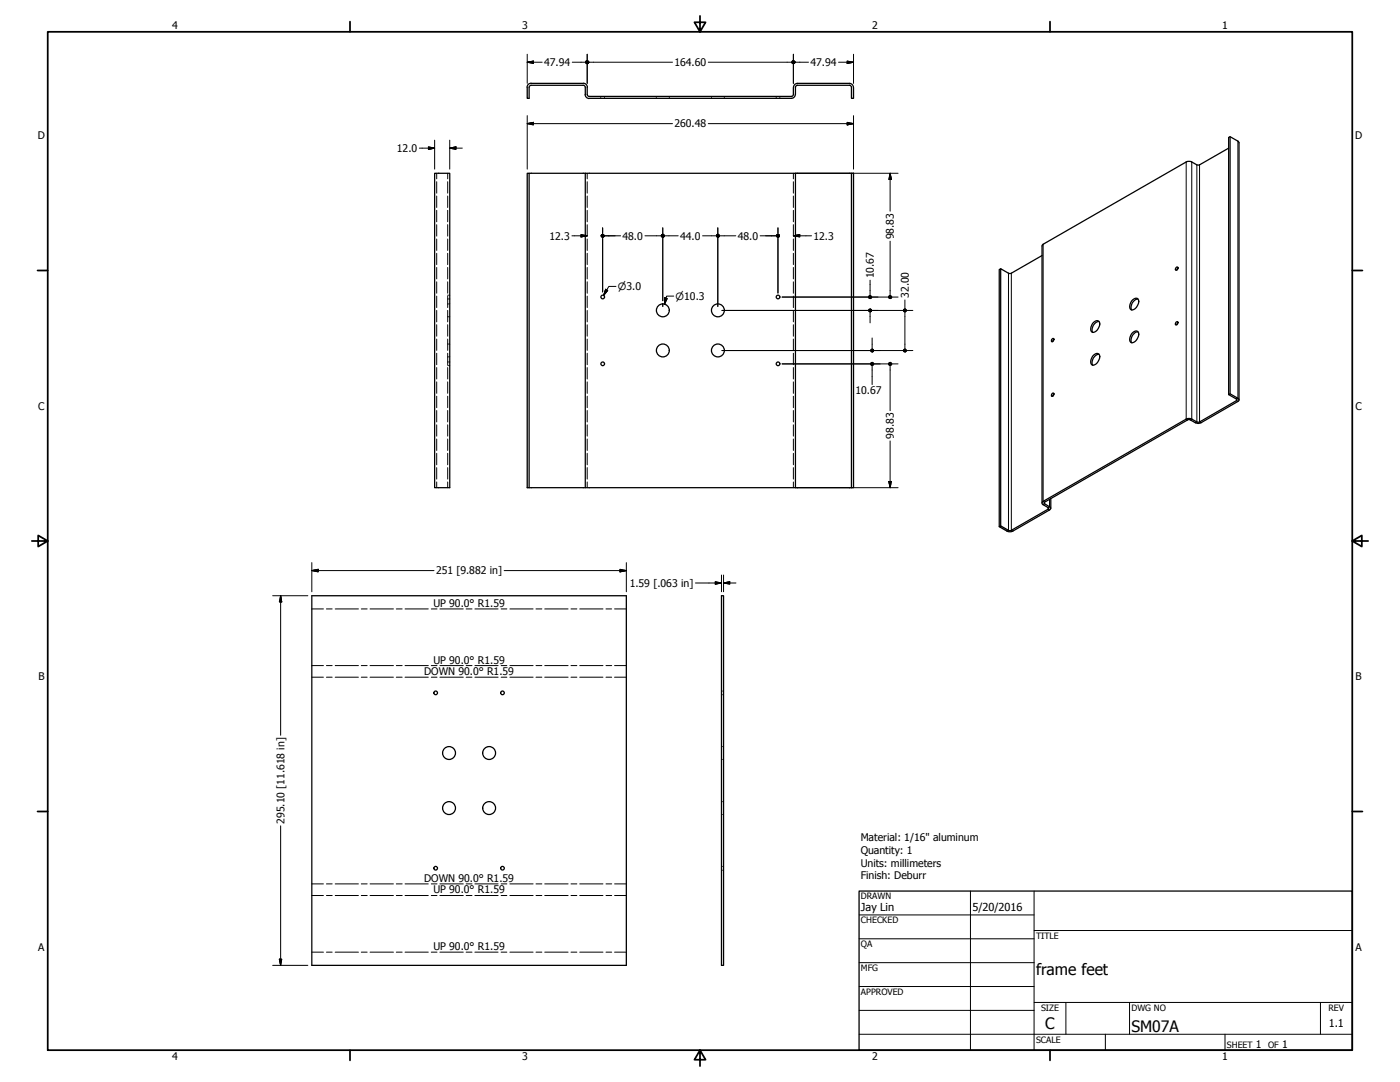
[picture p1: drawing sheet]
<svg xmlns="http://www.w3.org/2000/svg" width="559mm" height="432mm" viewBox="0 0 559 432" stroke-linecap="round" stroke-linejoin="round" font-family="sans-serif">
<!-- layer: Visible (ANSI) -->
<g fill="none" stroke="#000" stroke-width=".51">
<path d="M210.4 34.8l.4-1.1 1.2-.5 21.3 .1 .7 .4 .4 .7v3.3M210.4 34.9v4.3h.8v-4.4l.2-.5 .6-.3h20.8l.8 .5v3.2M233.6 37.7l.4 1.1 1.2 .5M234.4 37.7l.2 .5 .6 .3h80.7l.5-.3 .3-.5M317.4 37.7l-.3 .9-1.2 .6h-80.7M318.3 33.3h20.8l1.2 .6 .3 .9M318.3 34l21.1 .1 .5 .7v4.4h.8v-4.3M318.3 34l-.7 .5-.1 3.2M318.3 33.3l-.9 .3-.6 .7-.1 3.4M490.4 59.1l-11.6 6.7M491 54.5v102.7M494.1 56.3l-3.1-1.8-.6 .4v102.6l3.1 1.8"/>
<path d="M173.5 69.2h6v125.4h-6zM210.4 69.2h.8v125.4h-.8zM211.2 69.2h22.4M233.6 69.2h83.9v125.4h-83.9zM317.5 69.2h22.4M339.9 69.2h.8v125.4h-.8zM473.5 64.6l-57.1 32.9M475.7 64.6l2 1.2M399.4 107.3l-.6 .3v102.6M402.5 109l-3.1-1.7v102.6M415.9 102l-12.2 7M452.1 119.7a1.35 1.35 0 0 1 1.8-.6 1.35 1.35 0 0 1 .6 1.8 2.74 2.74 0 0 1-3.2 2.6l-.4-.8 .1-1.2z"/>
<path d="M454.2 119.3a3.2 3.2 0 0 0-2.5 4.4M469.5 106.7l.2-.1a.67 .67 0 0 1 .4 .8 .67 .67 0 0 1-.8 .4l-.2-.4zM470.2 106.9l-.5 .9M419.7 135.5l.5-.4a.69 .69 0 0 1 .4 .8 .69 .69 0 0 1-.9 .4zM420.7 135.4l-.5 .9M436.5 128.7a1.44 1.44 0 0 1 2.2-.4 1.44 1.44 0 0 1 0 2.2l-1.2 1.6a1.33 1.33 0 0 1-1.9 .3 1.33 1.33 0 0 1-.1-2zM438.7 128.3a3.2 3.2 0 0 0-2.5 4.4M452.1 132.8a1.35 1.35 0 0 1 1.8-.7 1.35 1.35 0 0 1 .6 1.9 2.74 2.74 0 0 1-3.2 2.6l-.4-.8 .1-1.2zM454.2 132.4a3.2 3.2 0 0 0-2.5 4.4M469.5 128.5l.5-.2a.71 .71 0 0 1 0 1 .71 .71 0 0 1-.9 .2zM470.2 128.7l-.5 .9M420 157l.2-.2a.64 .64 0 0 1 .4 .9 .64 .64 0 0 1-.9 .3z"/>
<path d="M420.7 157.2l-.5 .9M436.5 141.7a1.44 1.44 0 0 1 2.2-.3 1.44 1.44 0 0 1 0 2.2l-1.2 1.6a1.33 1.33 0 0 1-1.9 .2 1.33 1.33 0 0 1-.1-1.9zM438.7 141.4a3.2 3.2 0 0 0-2.5 4.3M490.4 157.5l.6-.3 3.1 1.7M493.5 159.9l-14.7 8.5M473.5 167.3l-57.1 32.8M474 167.6l-57.1 32.8M475.1 167.6l2 1.1M475.7 167.3l2 1.1M494.1 160.2l-14.7 8.5M211.2 194.6h22.4M317.5 194.6h22.4"/>
<path d="M402.5 211.6l-3.1-1.7-.6 .3 3.2 1.8M416.4 201.4l1.9 1.2M416.9 201l2 1.2M418.3 203.2l-14.6 8.4M418.9 203.5l-14.7 8.5M124.5 237.7h125.5v147.6h-125.5zM288 237.7h.8v147.6h-.8z"/>
<circle cx="240.6" cy="118.5" r=".73"/>
<circle cx="310.5" cy="118.5" r=".73"/>
<circle cx="264.6" cy="139.9" r="2.57"/>
<circle cx="264.6" cy="123.9" r="2.57"/>
<circle cx="286.5" cy="139.9" r="2.57"/>
<circle cx="286.5" cy="123.9" r="2.57"/>
<circle cx="240.6" cy="145.2" r=".73"/>
<circle cx="310.5" cy="145.2" r=".73"/>
<circle cx="173.9" cy="276.5" r=".73"/>
<circle cx="200.6" cy="276.5" r=".73"/>
<circle cx="179.2" cy="300.5" r="2.57"/>
<circle cx="195.2" cy="300.5" r="2.57"/>
<circle cx="179.2" cy="322.5" r="2.57"/>
<circle cx="195.2" cy="322.5" r="2.57"/>
<circle cx="173.9" cy="346.5" r=".73"/>
<circle cx="200.6" cy="346.5" r=".73"/>
</g>
<!-- layer: Hidden (ANSI) -->
<g fill="none" stroke="#000" stroke-width=".4">
<path d="M239.8 38.5v.2M239.8 39v.2M241.3 38.5v.2M241.3 39v.2M261.9 38.5v.2M261.9 39v.2M267.1 38.5v.2M267.1 39v.2M284 38.5v.2M284 39v.2M289.1 38.5v.2M289.1 39v.2"/>
<path d="M309.8 38.5v.2M309.8 39v.2M311.3 38.5v.2M311.3 39v.2M174.3 69.2v2.2M174.3 72.5v4.6M174.3 78.2v4.6M178.7 69.2v2.2M178.7 72.5v4.6M178.7 78.2v4.6M234.4 69.2v2.2M234.4 72.5v4.6"/>
<path d="M234.4 78.2v4.6M316.7 69.2v2.2M316.7 72.5v4.6M316.7 78.2v4.6M174.3 83.9v4.6M174.3 89.7v4.5M174.3 95.4v4.5M178.7 83.9v4.6M178.7 89.7v4.5M178.7 95.4v4.5M234.4 83.9v4.6M234.4 89.7v4.5"/>
<path d="M234.4 95.4v4.5M316.7 83.9v4.6M316.7 89.7v4.5M316.7 95.4v4.5M174.3 101.1v4.5M174.3 106.7v4.6M174.3 112.5v4.5M174.3 118.2v4.5M178.7 101.1v4.5M178.7 106.7v4.6M178.7 112.5v4.5M178.7 118.2v4.5"/>
<path d="M178.7 119.3h.3M178.7 117.8h.3M179.3 119.3h.2M179.3 117.8h.2M234.4 101.1v4.5M234.4 106.7v4.6M234.4 112.5v4.5M234.4 118.2v4.5M316.7 101.1v4.5M316.7 106.7v4.6M316.7 112.5v4.5M316.7 118.2v4.5"/>
<path d="M174.3 123.9v4.6M174.3 129.6v4.6M174.3 135.3v4.5M178.7 123.9v4.6M178.7 129.6v4.6M178.7 135.3v4.5M178.7 137.3h.3M178.7 126.4h.3M178.7 121.3h.3M179.3 137.3h.2M179.3 126.4h.2M179.3 121.3h.2"/>
<path d="M234.4 123.9v4.6M234.4 129.6v4.6M234.4 135.3v4.5M316.7 123.9v4.6M316.7 129.6v4.6M316.7 135.3v4.5M174.3 141v4.5M174.3 146.7v4.6M174.3 152.4v4.6M174.3 158.1v4.6M178.7 141v4.5M178.7 146.7v4.6"/>
<path d="M178.7 152.4v4.6M178.7 158.1v4.6M178.7 145.9h.3M178.7 144.5h.3M178.7 142.4h.3M179.3 145.9h.2M179.3 144.5h.2M179.3 142.4h.2M234.4 141v4.5M234.4 146.7v4.6M234.4 152.4v4.6M234.4 158.1v4.6"/>
<path d="M316.7 141v4.5M316.7 146.7v4.6M316.7 152.4v4.6M316.7 158.1v4.6M174.3 163.8v4.6M174.3 169.5v4.6M174.3 175.2v4.6M178.7 163.8v4.6M178.7 169.5v4.6M178.7 175.2v4.6M234.4 163.8v4.6M234.4 169.5v4.6"/>
<path d="M234.4 175.2v4.6M316.7 163.8v4.6M316.7 169.5v4.6M316.7 175.2v4.6M174.3 180.9v4.6M174.3 186.6v4.6M174.3 192.3v2.3M178.7 180.9v4.6M178.7 186.6v4.6M178.7 192.3v2.3M234.4 180.9v4.6M234.4 186.6v4.6"/>
<path d="M234.4 192.3v2.3M316.7 180.9v4.6M316.7 186.6v4.6M316.7 192.3v2.3M288 275.8h.2M288 277.2h.2M288.5 275.8h.3M288.5 277.2h.3M288 297.9h.2M288.5 297.9h.3M288 319.9h.2M288 303.1h.2"/>
<path d="M288.5 319.9h.3M288.5 303.1h.3M288 325.1h.2M288.5 325.1h.3M288 345.8h.2M288 347.3h.2M288.5 345.8h.3M288.5 347.3h.3"/>
</g>
<!-- layer: Visible Narrow (ANSI) -->
<path d="M494.1 56.3v102.6l-.6 .4v.6l.6 .3M473.5 64.6v102.7l.5 .3M475.7 64.6v102.7l-.6 .3M477.7 65.8v102.6l-.6 .3M478.8 65.8v102.6l.6 .3M416.4 97.5v102.6l.5 .3v.6l-.5 .4M402.5 109v102.6l-.5 .4M403.7 109v102.6l.5 .4M418.9 199.3v2.9l-.6 .4v.6l.6 .3" fill="none" stroke="#000" stroke-width=".4"/>
<g fill="none" stroke="#000" stroke-width=".51">
<path d="M494.1 56.3l.4 .7v102.6M473.5 64.6l.8-.2 1.4 .2M477.7 65.8h1.1M416.4 97.5l-.5 .7v102.5M402.5 109h1.2M493.5 159.3l.3 .3-.3 .3M494.1 158.9a.67 .67 0 0 1 .5 .7 .67 .67 0 0 1-.5 .6M473.5 167.3l.8-.3 1.4 .3M474 167.6h1.1M477.1 168.7l.9 .3 1.4-.3M477.7 168.4h1.1M419.4 199v3.9"/>
<path d="M402 212l.8 .2 1.4-.2M402.5 211.6h1.2M416.4 200.1l-.5 .5 .5 .8M416.9 200.4l-.2 .3 .2 .3M418.3 202.6l.3 .3-.3 .3M418.9 202.2l.5 .5-.5 .8"/>
</g>
<!-- layer: Bend Centerline (ANSI) -->
<g fill="none" stroke="#000" stroke-width=".4">
<path d="M124.5 243h4.6M130.3 243h2.3M133.8 243h9.3M144.2 243h2.4M147.7 243h9.3M158.2 243h2.3M161.7 243h9.2M172.1 243h2.3M175.6 243h9.3M186.1 243h2.3M189.5 243h9.3M200 243h2.3"/>
<path d="M203.5 243h9.3M213.9 243h2.4M217.4 243h9.4M227.9 243h2.4M231.4 243h9.3M241.9 243h2.3M245.3 243h4.7M124.5 270.3h4.6M124.5 265.6h4.6M130.3 270.3h2.3M130.3 265.6h2.3M133.8 270.3h9.3"/>
<path d="M133.8 265.6h9.3M144.2 270.3h2.4M144.2 265.6h2.4M147.7 270.3h9.3M147.7 265.6h9.3M158.2 270.3h2.3M158.2 265.6h2.3M161.7 270.3h9.2M161.7 265.6h9.2M172.1 270.3h2.3M172.1 265.6h2.3M175.6 270.3h9.3"/>
<path d="M175.6 265.6h9.3M186.1 270.3h2.3M186.1 265.6h2.3M189.5 270.3h9.3M189.5 265.6h9.3M200 270.3h2.3M200 265.6h2.3M203.5 270.3h9.3M203.5 265.6h9.3M213.9 270.3h2.4M213.9 265.6h2.4M217.4 270.3h9.4"/>
<path d="M217.4 265.6h9.4M227.9 270.3h2.4M227.9 265.6h2.4M231.4 270.3h9.3M231.4 265.6h9.3M241.9 270.3h2.3M241.9 265.6h2.3M245.3 270.3h4.7M245.3 265.6h4.7M124.5 352.7h4.6M124.5 357.4h4.6M130.3 352.7h2.3"/>
<path d="M130.3 357.4h2.3M133.8 352.7h9.3M133.8 357.4h9.3M144.2 352.7h2.4M144.2 357.4h2.4M147.7 352.7h9.3M147.7 357.4h9.3M158.2 352.7h2.3M158.2 357.4h2.3M161.7 352.7h9.2M161.7 357.4h9.2M172.1 352.7h2.3"/>
<path d="M172.1 357.4h2.3M175.6 352.7h9.3M175.6 357.4h9.3M186.1 352.7h2.3M186.1 357.4h2.3M189.5 352.7h9.3M189.5 357.4h9.3M200 352.7h2.3M200 357.4h2.3M203.5 352.7h9.3M203.5 357.4h9.3M213.9 352.7h2.4"/>
<path d="M213.9 357.4h2.4M217.4 352.7h9.4M217.4 357.4h9.4M227.9 352.7h2.4M227.9 357.4h2.4M231.4 352.7h9.3M231.4 357.4h9.3M241.9 352.7h2.3M241.9 357.4h2.3M245.3 352.7h4.7M245.3 357.4h4.7M124.5 380h4.6"/>
<path d="M130.3 380h2.3M133.8 380h9.3M144.2 380h2.4M147.7 380h9.3M158.2 380h2.3M161.7 380h9.2M172.1 380h2.3M175.6 380h9.3M186.1 380h2.3M189.5 380h9.3M200 380h2.3M203.5 380h9.3"/>
<path d="M213.9 380h2.4M217.4 380h9.4M227.9 380h2.4M231.4 380h9.3M241.9 380h2.3M245.3 380h4.7"/>
</g>
<!-- layer: Border (ANSI) -->
<g fill="none" stroke="#000" stroke-width=".7">
<path d="M19 12.7h520.8v406.4h-520.8zM139.7 8.6v4.1M279.4 6.3v6.4l-2.2-3.8h4.4l-2.2 3.8M419.1 8.6v4.1M15 107.9h4M539.8 107.9h4M12.7 215.9h6.3l-3.8-2.2v4.4l3.8-2.2M539.8 215.9l3.8 2.2v-4.4l-3.8 2.2h6.3M15 323.8h4M539.8 323.8h4M139.7 419.1v4.1M279.4 419.1l2.2 3.8h-4.4l2.2-3.8v6.3"/>
<path d="M419.1 419.1v4.1"/>
</g>
<!-- layer: Title (ANSI) -->
<g fill="none" stroke="#000" stroke-width=".4">
<path d="M387.3 355.6v63.5M412.7 355.6v63.5M342.9 365.1h69.8M342.9 374.6h69.8M412.7 371.3h127.1M342.9 384.2h69.8M342.9 393.7h69.8M342.9 412.7h196.9M342.9 403.2h69.8M412.7 400h127.1M425.4 400v12.7M441.2 412.7v6.4"/>
<path d="M450.8 400v12.7M488.9 412.7v6.4M527 400v12.7"/>
</g>
<path d="M342.9 355.6h196.9v63.5h-196.9z" fill="none" stroke="#000" stroke-width=".51"/>
<!-- layer: Dimension (ANSI) -->
<g fill="none" stroke="#000" stroke-width=".4">
<path d="M210.4 24.8l2.5-.4v.9zM210.4 24.8h6M210.4 21.7v11.6M228.4 24.8h5.3M234.4 21.7v11.6M235 24.8h33.4M282.7 24.8h33.3M316.7 21.7v11.6M317.3 24.8h5.4M334.7 24.8h6M338.1 24.4l2.6 .4-2.6 .5zM340.7 21.7v11.6"/>
<path d="M167.4 59.1h6.1M171 58.6l2.5 .5-2.5 .5zM173.5 55.9v11.6M179.5 59.1l2.5-.5v1zM179.5 59.1h5M179.5 55.9v11.6M210.4 49.3l2.5-.5v1zM210.4 46.2v21.3M210.4 49.3h58M282.7 49.3h58M338.1 48.8l2.6 .5-2.6 .5zM340.7 46.2v21.3"/>
<path d="M317.5 69.2h41M355.3 69.2l.5 2.4h-1zM355.3 69.2v15.1M228.3 94.1h6.1M231.9 93.6l2.5 .5-2.5 .5zM240.5 90.9v25.6M241.2 94.1h6.5M257.4 94.1h6.5M264.5 90.9v29.1M265.2 94.1h5.5M280.4 94.1h5.5M286.5 90.9v31.4"/>
<path d="M287.1 94.1h6.6M303.4 94.1h6.5M310.5 90.9v26.1M316.7 94.1l2.5-.5v1zM316.7 94.1h7.2M355.3 96.3v21.6M241.7 115.4l.9 .6-1.7 1.9zM245.9 114.3h-2.9l-2.1 3.6M265.4 118.8l.9 .3-1.1 2.3zM268.9 118.2h-2.8l-.9 3.2M312.2 118.6h46.3M347.3 111.8v6.1"/>
<path d="M361.2 119.7v4.2M264.5 121.1v1.2M288.2 139.9h76.2M288.2 123.9h76.2M347.3 124.5v4.3M348.1 134.9v4.4M361.2 124.5v14.8M312.2 145.2h46.3M348.1 145.9v7.6M355.3 145.9v18M355.3 176v18.6M317.5 194.6h41"/>
<path d="M354.8 192.2h1l-.5 2.4zM108.8 237.7h14.1M112 237.7l.5 2.5h-1zM112 237.7v55.7M124.5 227.7l2.5-.5v1zM124.5 227.7h48.7M124.5 224.5v11.7M201.2 227.7h48.8M247.5 227.2l2.5 .5-2.5 .5zM250 224.5v11.7M277.6 232.7h10.4M285.5 232.2l2.5 .5-2.5 .4z"/>
<path d="M288 229.5v6.7M288.8 232.7l2.5-.5v.9zM288.8 232.7h5M288.8 229.5v6.7M112 329.6v55.7M108.8 385.3h14.1M111.5 382.8h1l-.5 2.5z"/>
</g>
<g fill="#000" stroke="#000" stroke-width=".4">
<path d="M210.4 24.8l2.5-.4zM210.4 24.8l2.5-.4v.9zM234.4 24.3l.4 .1 .2 .4zM233.9 24.4l.5-.1 .6 .5zM233.9 24.4l1.1 .4h-1.3zM233.7 24.8h1.3l-1.1 .5zM233.9 25.3l1.1-.5-.6 .7zM235 24.8l-.6 .7zM235 24.8l-.2 .5zM316.7 24.3l.4 .1 .2 .4zM316.2 24.4l.5-.1 .6 .5zM316.2 24.4l1.1 .4h-1.3z"/>
<path d="M316 24.8h1.3l-1.1 .5zM316.2 25.3l1.1-.5-.6 .7zM316.7 25.5l.6-.7zM317.3 24.8l-.2 .5zM338.1 25.3l2.6-.5zM338.1 24.4l2.6 .4-2.6 .5zM171 59.6l2.5-.5zM171 58.6l2.5 .5-2.5 .5zM179.5 59.1l2.5-.5zM179.5 59.1l2.5-.5v1zM210.4 49.3l2.5-.5zM210.4 49.3l2.5-.5v1z"/>
<path d="M338.1 49.8l2.6-.5zM338.1 48.8l2.6 .5-2.6 .5zM355.3 69.2l.5 2.4zM355.3 69.2l.5 2.4h-1zM231.9 94.6l2.5-.5zM231.9 93.6l2.5 .5-2.5 .5zM240.5 93.5l.7 .6zM240.1 93.7l.4-.2 .7 .6zM240.1 93.7l1.1 .4h-1.3zM239.9 94.1h1.3l-1.1 .4zM240.1 94.5l1.1-.4-.7 .6zM240.5 94.7l.7-.6z"/>
<path d="M241.2 94.1l-.2 .4zM264.5 93.5l.7 .6zM264.1 93.7l.4-.2 .7 .6zM264.1 93.7l1.1 .4h-1.3zM263.9 94.1h1.3l-1.1 .4zM264.1 94.5l1.1-.4-.7 .6zM264.5 94.7l.7-.6zM265.2 94.1l-.2 .4zM286.5 93.5l.6 .6zM286.1 93.7l.4-.2 .6 .6zM286.1 93.7l1 .4h-1.2zM285.9 94.1h1.2l-1 .4z"/>
<path d="M286.1 94.5l1-.4-.6 .6zM286.5 94.7l.6-.6zM287.1 94.1l-.1 .4zM310.5 93.5l.6 .6zM310.1 93.7l.4-.2 .6 .6zM310.1 93.7l1 .4h-1.2zM309.9 94.1h1.2l-1 .4zM310.1 94.5l1-.4-.6 .6zM310.5 94.7l.6-.6zM311.1 94.1l-.1 .4zM316.7 94.1l2.5-.5zM316.7 94.1l2.5-.5v1z"/>
<path d="M241.7 115.4l-.8 2.5zM241.7 115.4l.9 .6-1.7 1.9zM265.4 118.8l-.2 2.6zM265.4 118.8l.9 .3-1.1 2.3zM347.3 117.9l.6 .7zM346.8 118.1l.5-.2 .6 .7zM346.8 118.1l1.1 .5h-1.3zM346.6 118.6h1.3l-1.1 .4zM346.8 119l1.1-.4-.6 .6zM347.3 119.2l.6-.6zM347.9 118.6l-.2 .4zM355.3 117.9l.6 .7z"/>
<path d="M354.8 118.1l.5-.2 .6 .7zM354.8 118.1l1.1 .5h-1.3zM354.6 118.6h1.3l-1.1 .4zM354.8 119l1.1-.4-.6 .6zM355.3 119.2l.6-.6zM355.9 118.6l-.2 .4zM347.3 123.3l.6 .6zM346.8 123.4l.5-.1 .6 .6zM346.8 123.4l1.1 .5h-1.3zM346.6 123.9h1.3l-1.1 .4zM346.8 124.3l1.1-.4-.6 .6zM347.3 124.5l.6-.6z"/>
<path d="M347.9 123.9l-.2 .4zM348.1 139.3l.6 .6zM347.7 139.4l.4-.1 .6 .6zM347.7 139.4l1 .5h-1.2zM347.5 139.9h1.2l-1 .4zM347.7 140.3l1-.4-.6 .6zM348.7 139.9l-.6 .6zM348.7 139.9l-.1 .4zM361.2 139.3l.6 .6zM360.7 139.4l.5-.1 .6 .6zM360.7 139.4l1.1 .5h-1.2zM360.6 139.9h1.2l-1.1 .4z"/>
<path d="M360.7 140.3l1.1-.4-.6 .6zM361.8 139.9l-.6 .6zM361.8 139.9l-.2 .4zM361.2 123.3l.6 .6zM360.7 123.4l.5-.1 .6 .6zM360.7 123.4l1.1 .5h-1.2zM360.6 123.9h1.2l-1.1 .4zM360.7 124.3l1.1-.4-.6 .6zM361.8 123.9l-.6 .6zM361.8 123.9l-.2 .4zM348.1 144.6l.6 .6zM347.7 144.8l.4-.2 .6 .6z"/>
<path d="M347.7 144.8l1 .4h-1.2zM347.5 145.2h1.2l-1 .5zM347.7 145.7l1-.5-.6 .7zM348.7 145.2l-.6 .7zM348.7 145.2l-.1 .5zM355.3 144.6l.6 .6zM354.8 144.8l.5-.2 .6 .6zM354.8 144.8l1.1 .4h-1.3zM354.6 145.2h1.3l-1.1 .5zM354.8 145.7l1.1-.5-.6 .7zM355.3 145.9l.6-.7zM355.9 145.2l-.2 .5z"/>
<path d="M354.8 192.2l.5 2.4zM354.8 192.2h1l-.5 2.4zM124.5 227.7l2.5-.5zM124.5 227.7l2.5-.5v1zM247.5 228.2l2.5-.5zM247.5 227.2l2.5 .5-2.5 .5zM285.5 233.1l2.5-.4zM285.5 232.2l2.5 .5-2.5 .4zM288.8 232.7l2.5-.5zM288.8 232.7l2.5-.5v.9zM112 237.7l.5 2.5zM112 237.7l.5 2.5h-1z"/>
<path d="M111.5 382.8l.5 2.5zM111.5 382.8h1l-.5 2.5z"/>
</g>
<g font-size="6.3">
<text x="413.5" y="389.1">frame feet</text>
<text x="417.2" y="410.6">C</text>
<text x="451.6" y="411.9">SM07A</text>
</g>
<g font-size="4.4">
<text x="343.7" y="363.5">Jay Lin</text>
<text x="388.1" y="363.7">5/20/2016</text>
<text x="530.4" y="409.9">1.1</text>
</g>
<g font-size="4.2">
<text x="68.7" y="11.7">4</text>
<text x="208.4" y="11.7">3</text>
<text x="348.1" y="11.7">2</text>
<text x="487.8" y="11.7">1</text>
<text x="217.2" y="26.4">47.94</text>
<text x="269.2" y="26.4">164.60</text>
<text x="323.5" y="26.4">47.94</text>
<text x="269.2" y="50.9">260.48</text>
<text x="15.1" y="55.5">D</text>
<text x="540.9" y="55.5">D</text>
<text x="158.4" y="60.6">12.0</text>
<text x="219.3" y="95.6">12.3</text>
<text x="248.5" y="95.6">48.0</text>
<text x="271.5" y="95.6">44.0</text>
<text x="294.5" y="95.6">48.0</text>
<text x="324.7" y="95.6">12.3</text>
<text x="356.8" y="95.5" transform="rotate(-90 356.8 95.5)">98.83</text>
<text x="348.8" y="111.1" transform="rotate(-90 348.8 111.1)">10.67</text>
<text x="362.7" y="118.9" transform="rotate(-90 362.7 118.9)">32.00</text>
<text x="341.4" y="157.4">10.67</text>
<text x="15.2" y="163.4">C</text>
<text x="541" y="163.4">C</text>
<text x="356.8" y="175.1" transform="rotate(-90 356.8 175.1)">98.83</text>
<text x="174.1" y="229.2">251 [9.882 in]</text>
<text x="251.3" y="234.2">1.59 [.063 in]</text>
<text x="173" y="242.2">UP 90.0° R1.59</text>
<text x="169.3" y="269.4">DOWN 90.0° R1.59</text>
<text x="173" y="264.8">UP 90.0° R1.59</text>
<text x="15.3" y="271.4">B</text>
<text x="541.1" y="271.4">B</text>
<text x="113.5" y="328.8" transform="rotate(-90 113.5 328.8)">295.10 [11.618 in]</text>
<text x="343.5" y="335.8">Material: 1/16&quot; aluminum</text>
<text x="343.5" y="340.8">Quantity: 1</text>
<text x="343.5" y="345.8">Units: millimeters</text>
<text x="169.3" y="351.9">DOWN 90.0° R1.59</text>
<text x="343.5" y="350.8">Finish: Deburr</text>
<text x="173" y="356.5">UP 90.0° R1.59</text>
<text x="15.2" y="379.3">A</text>
<text x="173" y="379.1">UP 90.0° R1.59</text>
<text x="541" y="379.3">A</text>
<text x="501.3" y="418.3">1</text>
<text x="511.8" y="418.3">1</text>
<text x="68.7" y="423.2">4</text>
<text x="208.4" y="423.2">3</text>
<text x="348.1" y="423.2">2</text>
<text x="487.8" y="423.2">1</text>
</g>
<g font-size="4">
<text x="246.6" y="115.8">⌀3.0</text>
<text x="269.7" y="119.6">⌀10.3</text>
</g>
<g font-size="3.5">
<text x="343.7" y="358.9">DRAWN</text>
<text x="343.7" y="368.5">CHECKED</text>
<text x="413.5" y="374.6">TITLE</text>
<text x="343.7" y="378">QA</text>
<text x="343.7" y="387.5">MFG</text>
<text x="343.7" y="397.1">APPROVED</text>
<text x="415.5" y="403.4">SIZE</text>
<text x="451.6" y="403.4">DWG NO</text>
<text x="530.3" y="403.4">REV</text>
<text x="413.5" y="416.1">SCALE</text>
<text x="489.7" y="418.3">SHEET</text>
<text x="506.2" y="418.3">OF</text>
</g>
</svg>
